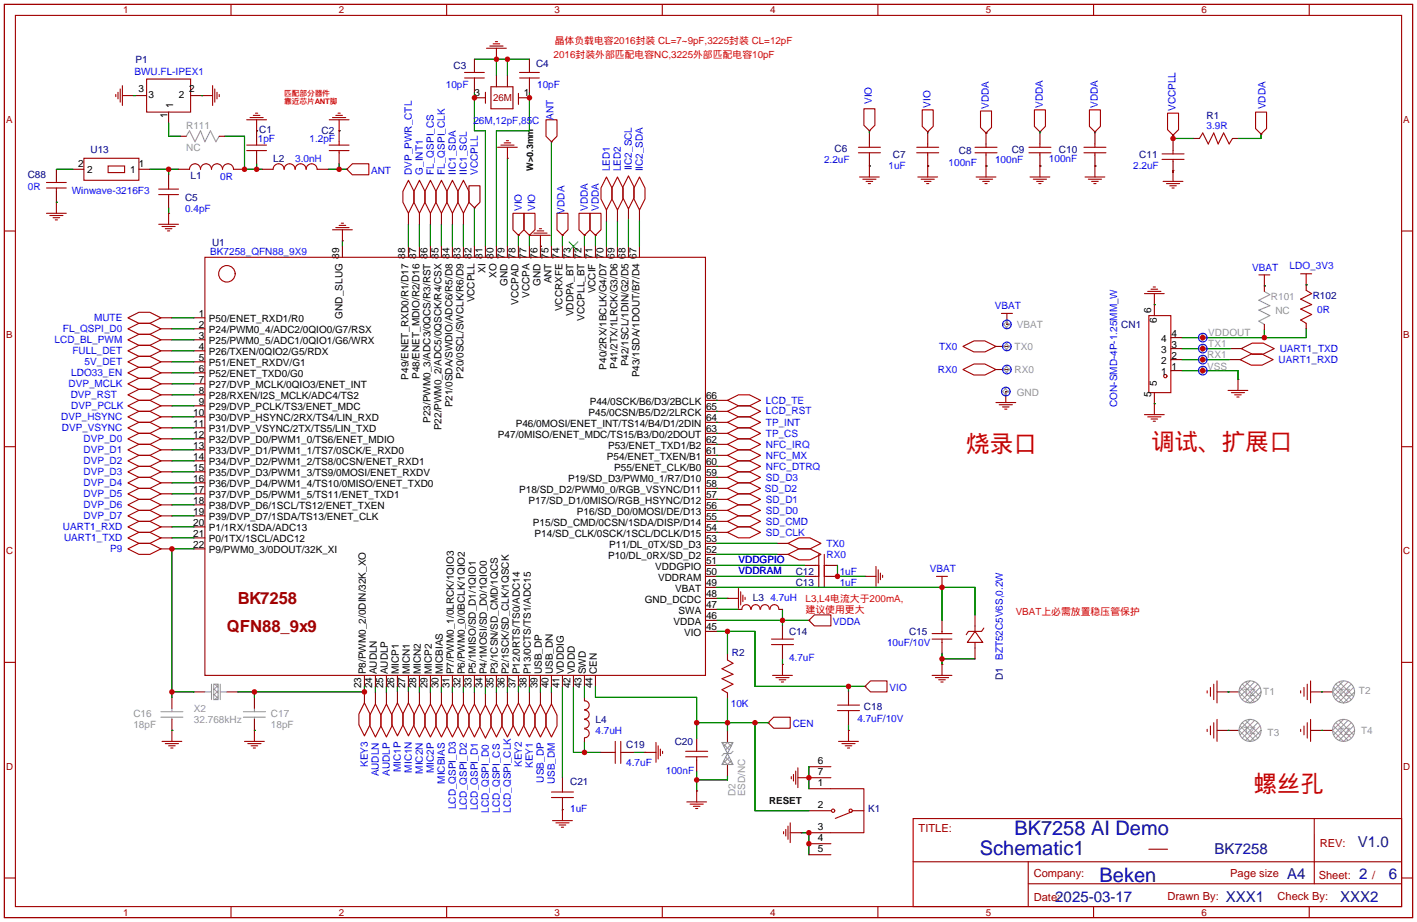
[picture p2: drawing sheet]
<svg xmlns="http://www.w3.org/2000/svg" width="327mm" height="213mm" viewBox="0 0 327 213" stroke-linecap="round" stroke-linejoin="round" font-family="sans-serif">
<g fill="none" stroke="#a10000" stroke-width=".25">
<path d="M1 1h325.1v210.8h-325.1zM3.6 3.6h320v205.7h-320zM28.3 19.8v4.5M33.8 18.3h10.2v7.6h-10.2zM49.1 19.8v4.5M53.3 1v2.6M103.1 1v2.6M107.3 18h4.5M107.3 16.7h4.5M109.5 16.2v.5M109.5 18v.8M112.3 11.1h4.6"/>
<path d="M113.1 10.6h3M113.9 10.1h1.5M114.4 9.6h.5M114.6 11.1v2.6M120 18h4.5M120 16.7h4.5M122.2 16.2v.5M122.2 18v.8M152.9 1v2.6M202.7 1v2.6M252.5 1v2.6M302.3 1v2.6"/>
<path d="M19.4 36.5h12.7v5.1h-12.7zM25 38.3h3.8v1.5h-3.8zM26.7 21.8v.5M27.2 21.3v1.5M27.7 20.5v3.1M28.3 22.1h2.5M43.8 39.1a1.27 1.27 0 0 1 1.2-1.3 1.27 1.27 0 0 1 1.3 1.3 1.27 1.27 0 0 1 1.3-1.3 1.27 1.27 0 0 1 1.2 1.3 1.27 1.27 0 0 1 1.3-1.3 1.27 1.27 0 0 1 1.3 1.3 1.27 1.27 0 0 1 1.2-1.3 1.27 1.27 0 0 1 1.3 1.3M46.5 22.1h2.6M49.6 20.5v3.1M50.1 21.3v1.5M50.6 21.8v.5M57 33.5h4.5"/>
<path d="M57 34.8h4.5M57 27.7h4.5M57.7 27.1h3.1M58.5 26.6h1.5M59 26.1h.5M59.2 27.7v2.5M59.2 32.7v.8M59.2 34.8v.5M63.1 39.1a1.27 1.27 0 0 1 1.2-1.3 1.27 1.27 0 0 1 1.3 1.3 1.27 1.27 0 0 1 1.3-1.3 1.27 1.27 0 0 1 1.2 1.3 1.27 1.27 0 0 1 1.3-1.3 1.27 1.27 0 0 1 1.3 1.3 1.27 1.27 0 0 1 1.2-1.3 1.27 1.27 0 0 1 1.3 1.3M76 33.5h4.6M76 34.8h4.6M76 27.7h4.6"/>
<path d="M76.8 27.1h3M77.5 26.6h1.6M78 26.1h.5M78.3 27.7v2.5M78.3 32.7v.8M78.3 34.8v.5M80.1 39.1l1.2-1.3h3.9v2.6h-3.9zM112.1 21.3v2.5M113.3 20h5.1v5.1h-5.1zM114.9 34h4.5M115.6 33.5h3.1M116.4 33h1.5"/>
<path d="M116.9 32.5h.5M117.2 34v2.5M119.7 21.6v2.5M126 27.7h2.6v3.8l-1.3 1.2-1.3-1.2zM198.2 34h5.1M198.2 35.3h5.1M199.5 25.1h2.5v3.8l-1.3 1.3-1.2-1.3zM200.7 33.2v.8M200.7 35.3v.5M200.7 38.3v2.6M211.6 34h5.1M211.6 35.3h5.1"/>
<path d="M212.9 25.4h2.6v3.8l-1.3 1.2-1.3-1.2zM214.2 33.2v.8M214.2 35.3v.5M214.2 38.3v2.6M225.1 34h5.1M225.1 35.3h5.1M226.4 25.6h2.5v3.8l-1.3 1.3-1.2-1.3zM227.6 33.2v.8M227.6 35.3v.5M227.6 38.3v2.6M237.6 34h5M237.6 35.3h5"/>
<path d="M238.8 25.4h2.6v3.8l-1.3 1.2-1.3-1.2zM240.1 33.2v.8M240.1 35.3v.5M240.1 38.3v2.6M250.3 34h5M250.3 35.3h5M251.5 25.4h2.6v3.8l-1.3 1.2-1.3-1.2zM252.8 33.2v.8M252.8 35.3v.5M252.8 38.3v2.6M268.3 35.5h5.1M268.3 36.8h5.1"/>
<path d="M269.6 26.1h2.5v3.8l-1.3 1.3-1.2-1.3zM270.8 34.8v.7M270.8 36.8v.5M270.8 39.3v2.6M276.9 32l.8-1.3 1.3 2.5 1.2-2.5 1 2.5 1.3-2.5 1.3 2.5 .7-1.2M289.9 25.9h2.5v3.8l-1.3 1.3-1.2-1.3zM1 53.3h2.6M10.7 43.4h4.6M10.7 42.1h4.6M10.7 49.2h4.6M11.5 49.7h3M12.3 50.3h1.5"/>
<path d="M12.8 50.8h.5M13 41.6v.5M13 43.4v.8M13 46.7v2.5M36.6 43.7h4.6M36.6 44.9h4.6M36.6 51.8h4.6M37.4 52.3h3M38.2 52.8h1.5M38.7 53.3h.5M38.9 42.9v.8M38.9 44.9v.5"/>
<path d="M38.9 49.2v2.6M47.3 59.4h115.6v96.5h-115.6zM76.8 53.1h4.5M77.5 52.5h3.1M78.3 52h1.5M78.8 51.5h.5M79.1 53.1v2.5M94.3 41.6l1.3 2.6v2.5l-1.3 2.5-1.3-2.5v-2.5zM96.8 41.6l1.3 2.6v2.5l-1.3 2.5-1.2-2.5v-2.5zM99.4 41.6l1.2 2.6v2.5l-1.2 2.5-1.3-2.5v-2.5zM101.9 41.6l1.3 2.6v2.5l-1.3 2.5-1.3-2.5v-2.5zM104.5 41.6l1.2 2.6v2.5l-1.2 2.5-1.3-2.5v-2.5z"/>
<path d="M107 41.6l1.3 2.6v2.5l-1.3 2.5-1.3-2.5v-2.5zM108.3 42.9h2.5v3.8l-1.3 1.3-1.2-1.3zM118.4 49.2h2.6v3.9l-1.3 1.2-1.3-1.2zM121 49.2h2.5v3.9l-1.3 1.2-1.2-1.2zM122.5 54.3h4.6M123.3 53.8h3M124 53.3h1.5M124.5 52.8h.5M124.8 54.3v2.6M128.6 49.2h2.5v3.9l-1.2 1.2-1.3-1.2zM133.7 49.2h2.5v3.9l-1.3 1.2-1.2-1.2zM136.2 49.2h2.5v3.9l-1.2 1.2-1.3-1.2z"/>
<path d="M140 40.9l1.3 2.5v2.5l-1.3 2.6-1.3-2.6v-2.5zM142.6 40.9l1.2 2.5v2.5l-1.2 2.6-1.3-2.6v-2.5zM145.1 40.6l1.3 2.5v2.6l-1.3 2.5-1.3-2.5v-2.6zM147.6 40.9l1.3 2.5v2.5l-1.3 2.6-1.2-2.6v-2.5zM198.4 40.9h4.6M199.2 41.4h3M200 41.9h1.5M200.5 42.4h.5M211.9 40.9h4.6M212.7 41.4h3M213.4 41.9h1.5M213.9 42.4h.5"/>
<path d="M225.4 40.9h4.5M226.1 41.4h3.1M226.9 41.9h1.5M227.4 42.4h.5M237.8 40.9h4.6M238.6 41.4h3M239.3 41.9h1.6M239.8 42.4h.5M250.5 40.9h4.6M251.3 41.4h3M252 41.9h1.6M252.5 42.4h.5"/>
<path d="M268.5 41.9h4.6M269.3 42.4h3.1M270.1 42.9h1.5M270.6 43.4h.5M323.6 53.3h2.5M29.5 73.4l2.6-1.3h2.5l2.5 1.3-2.5 1.2h-2.5zM29.5 78.5l2.6-1.3h2.5l2.5 1.3-2.5 1.2h-2.5zM29.5 75.9l2.6-1.3h2.5l2.5 1.3-2.5 1.3h-2.5zM222.3 80l2.6-1.3h2.5l2.5 1.3-2.5 1.2h-2.5zM231.2 72.4h2.5M232.5 72.4v2.5M264.2 67.8h4.6"/>
<path d="M265 67.3h3M265.2 72.9h5.1v17.7h-5.1zM265.7 66.8h1.6M266.3 66.3h.5M266.5 67.8v2.5M290.6 63.5h2.6M291.9 63.5v2.5M300.3 63.2h2.5M301.6 67l1.2 .8-2.5 1.3 2.5 1.2-2.5 1 2.5 1.3-2.5 1.3 1.3 .7M301.6 63.2v2.6M29.5 98.8l2.6-1.3h2.5l2.5 1.3-2.5 1.2h-2.5zM29.5 91.2l2.6-1.3h2.5l2.5 1.3-2.5 1.2h-2.5z"/>
<path d="M29.5 93.7l2.6-1.3h2.5l2.5 1.3-2.5 1.3h-2.5zM29.5 96.2l2.6-1.2h2.5l2.5 1.2-2.5 1.3h-2.5zM29.5 88.6l2.6-1.3h2.5l2.5 1.3-2.5 1.3h-2.5zM29.5 83.5l2.6-1.2h2.5l2.5 1.2-2.5 1.3h-2.5zM29.5 81l2.6-1.3h2.5l2.5 1.3-2.5 1.3h-2.5zM29.5 86.1l2.6-1.3h2.5l2.5 1.3-2.5 1.2h-2.5zM168 97.5l2.5-1.3h2.5l2.6 1.3-2.6 1.3h-2.5zM168 95l2.5-1.3h2.5l2.6 1.3-2.6 1.2h-2.5zM168 92.4l2.5-1.2h2.5l2.6 1.2-2.6 1.3h-2.5zM222.3 85.3l2.6-1.3h2.5l2.5 1.3-2.5 1.3h-2.5zM229.9 92.9h4.6M230.7 93.4h3"/>
<path d="M231.5 93.9h1.5M232 94.5h.5M232.2 90.4v2.5M264.2 95.7h4.6M265 96.2h3M265.7 96.7h1.6M266.3 97.2h.5M266.5 93.2v2.5M283.5 90.1h4.6M284.3 90.6h3M285.1 91.2h1.5M285.6 91.7h.5"/>
<path d="M285.8 87.6v2.5M286.3 83l2.6-1.2h2.5l2.5 1.2-2.5 1.3h-2.5zM286.6 80.5l2.5-1.3h2.6l2.5 1.3-2.5 1.3h-2.6zM1 103.1h2.6M29.5 119.1l2.6-1.3h2.5l2.5 1.3-2.5 1.3h-2.5zM29.5 114l2.6-1.3h2.5l2.5 1.3-2.5 1.3h-2.5zM29.5 108.9l2.6-1.2h2.5l2.5 1.2-2.5 1.3h-2.5zM29.5 103.9l2.6-1.3h2.5l2.5 1.3-2.5 1.2h-2.5zM29.5 101.3l2.6-1.3h2.5l2.5 1.3-2.5 1.3h-2.5zM29.5 106.4l2.6-1.3h2.5l2.5 1.3-2.5 1.3h-2.5zM29.5 111.5l2.6-1.3h2.5l2.5 1.3-2.5 1.2h-2.5zM29.5 116.6l2.6-1.3h2.5l2.5 1.3-2.5 1.2h-2.5z"/>
<path d="M168 115.3l2.5-1.3h2.5l2.6 1.3-2.6 1.3h-2.5zM168 110.2l2.5-1.3h2.5l2.6 1.3-2.6 1.3h-2.5zM168 107.7l2.5-1.3h2.5l2.6 1.3-2.6 1.2h-2.5zM168 117.8l2.5-1.2h2.5l2.6 1.2-2.6 1.3h-2.5zM168 112.7l2.5-1.2h2.5l2.6 1.2-2.6 1.3h-2.5zM168 102.6l2.5-1.3h2.5l2.6 1.3-2.6 1.3h-2.5zM168 105.1l2.5-1.2h2.5l2.6 1.2-2.6 1.3h-2.5zM168 100l2.5-1.2h2.5l2.6 1.2-2.6 1.3h-2.5zM323.6 103.1h2.5M29.5 124.2l2.6-1.3h2.5l2.5 1.3-2.5 1.2h-2.5zM29.5 121.6l2.6-1.2h2.5l2.5 1.2-2.5 1.3h-2.5zM29.5 126.7l2.6-1.3h2.5l2.5 1.3-2.5 1.3h-2.5z"/>
<path d="M168 120.4l2.5-1.3h2.5l2.6 1.3-2.6 1.2h-2.5zM168 122.9l2.5-1.3h2.5l2.6 1.3-2.6 1.3h-2.5zM168 138.1h2.5M170.5 135.9v4.5M171 136.6v3.1M171.5 137.4v1.5M172 137.9v.5M181.9 128l2.6-1.3h2.5l2.5 1.3-2.5 1.3h-2.5zM181.9 125.4l2.6-1.2h2.5l2.5 1.2-2.5 1.3h-2.5zM188.3 130.5h.7M188.3 133.1h.7M189 128v7.6"/>
<path d="M190.3 130.5h.5M190.3 128v7.6M190.3 133.1h.5M199.7 133.1h2.5M202.2 130.8v4.5M202.8 131.5v3.1M203.3 132.3v1.5M203.8 132.8v.5M216.2 133.1h2.6M217.5 133.1v2.5M1 152.9h2.6M168 152.4l1.2 .7-2.5 1.3 2.5 1.3-2.5 1 2.5 1.3-2.5 1.2 1.3 .8"/>
<path d="M171.3 140.7a1.01 1.01 0 0 1 1-1.1 1.01 1.01 0 0 1 1 1.1M173.4 140.7a1.01 1.01 0 0 1 1.1-1.1 1.01 1.01 0 0 1 1 1.1M175.6 140.7a1.01 1.01 0 0 1 1-1.1 1.01 1.01 0 0 1 1 1.1M177.8 140.7a1.01 1.01 0 0 1 1-1.1 1.01 1.01 0 0 1 1 1.1M178.1 147.5h5.1M178.1 148.8h5.1M178.4 155.9h4.5M179.1 156.4h3.1M179.9 156.9h1.5M180.4 157.4h.5M180.7 147v.5M180.7 148.8v.8"/>
<path d="M180.7 153.4v2.5M188 142h3.8v2.5h-3.8l-1.2-1.3zM199.7 158.5l1.3-1.3h3.8v2.5h-3.8zM215.2 155.9h4.6M215.2 147.5h4.6M215.2 146.3h4.6M216 156.4h3M216.7 156.9h1.5M217.2 157.4h.5M217.5 145.8v.5M217.5 147.5v.8M217.5 153.4v2.5"/>
<path d="M225.1 145.8l1.8 2.5h-3.6zM225.1 144.5v1.3M225.1 148.3v1.3M227.1 145l-.5 .8h-3l-.5 .7M278.7 159.5v.5M279.5 158.7v2M280.2 158v3.5M281 157.2v5.1M300.3 159.5v.5M301.1 158.7v2M301.8 158v3.5M302.6 157.2v5.1"/>
<path d="M323.6 152.9h2.5M37.4 171.2h4.6M38.2 171.7h3M38.9 172.2h1.5M39.4 172.7h.5M39.7 168.6v2.6M56.5 171.2h4.5M57.2 171.7h3.1M58 172.2h1.5M58.5 172.7h.5M58.7 168.6v2.6M84.1 162.3l1.3 2.5v2.6l-1.3 2.5-1.2-2.5v-2.6z"/>
<path d="M86.7 162.5l1.2 2.6v2.5l-1.2 2.5-1.3-2.5v-2.5zM89.2 162.5l1.3 2.6v2.5l-1.3 2.5-1.3-2.5v-2.5zM91.8 162.3l1.2 2.5v2.6l-1.2 2.5-1.3-2.5v-2.6zM94.3 162.3l1.3 2.5v2.6l-1.3 2.5-1.3-2.5v-2.6zM96.8 162.5l1.3 2.6v2.5l-1.3 2.5-1.2-2.5v-2.5zM99.4 162.5l1.2 2.6v2.5l-1.2 2.5-1.3-2.5v-2.5zM101.9 162.5l1.3 2.6v2.5l-1.3 2.5-1.3-2.5v-2.5zM104.5 162.5l1.2 2.6v2.5l-1.2 2.5-1.3-2.5v-2.5zM107 162.5l1.3 2.6v2.5l-1.3 2.5-1.3-2.5v-2.5zM109.5 162.5l1.3 2.6v2.5l-1.3 2.5-1.2-2.5v-2.5zM112.1 162.8l1.2 2.5v2.6l-1.2 2.5-1.3-2.5v-2.6zM114.6 162.5l1.3 2.6v2.5l-1.3 2.5-1.3-2.5v-2.5z"/>
<path d="M117.2 162.5l1.2 2.6v2.5l-1.2 2.5-1.3-2.5v-2.5zM119.7 162.3l1.3 2.5v2.6l-1.3 2.5-1.3-2.5v-2.6zM122.2 162.5l1.3 2.6v2.5l-1.3 2.5-1.2-2.5v-2.5zM124.8 162.5l1.2 2.6v2.5l-1.2 2.5-1.3-2.5v-2.5zM127.3 162.5l1.3 2.6v2.5l-1.3 2.5-1.3-2.5v-2.5zM135 161.8a1.01 1.01 0 0 1 1 1 1.01 1.01 0 0 1-1 1M135 168.3a1.01 1.01 0 0 1 1 1 1.01 1.01 0 0 1-1 1M135 163.9a1.01 1.01 0 0 1 1 1.1 1.01 1.01 0 0 1-1 1M135 166.1a1.01 1.01 0 0 1 1 1 1.01 1.01 0 0 1-1 1M141.3 173.7h.7M142 171.2v5M143.3 173.7h.5"/>
<path d="M143.3 171.2v5M148.9 173.7h2.5M151.4 171.4v4.6M152 172.2v3M152.5 172.9v1.6M153 173.4v.6M158.3 174.7h5.1M158.3 173.4h5.1M160.8 172.9v.5M160.8 174.7v.8M177.4 166.8l1.2-1.2h3.8v2.5h-3.8zM182.7 179.3v.5"/>
<path d="M183.2 178.8v1.5M183.7 178v3.1M184.2 179.5h2.6M184.2 177.3v4.5M193.4 164h5M193.4 162.8h5M193.6 171.2h4.6M194.4 171.7h3M195.1 172.2h1.6M195.6 172.7h.6M195.9 162.3v.5M195.9 164v.8"/>
<path d="M195.9 168.6v2.6M278.7 168.4v.5M279.5 167.6v2M280.2 166.8v3.6M281 166.1v5.1M300.3 168.4v.5M301.1 167.6v2M301.8 166.8v3.6M302.6 166.1v5.1M127.3 182.8h5.1M127.3 184.1h5.1M127.6 189.4h4.5"/>
<path d="M128.3 190h3.1M129.1 190.5h1.5M129.6 191h.5M129.9 182.1v.7M129.9 184.1v.5M129.9 186.9v2.5M158.6 185.1h4.5M159.3 185.6h3.1M160.1 186.1h1.5M160.6 186.7h.5M160.8 182.6v2.5M180.9 192v.5"/>
<path d="M181.4 191.5v1.5M181.9 190.7v3.1M182.4 192.2h2.6M182.4 190v4.5M191.8 182.1h7.7v10.1h-7.7M196.7 187.4l-3.9 1.5M196.9 187.2h2.6M210.8 189h112.8v20.3h-112.8zM210.8 198.9h112.7M237.4 198.9v10.2M265.2 196.1h4.4M303.4 189v15"/>
<path d="M1 202.7h2.6M53.3 209.3v2.5M103.1 209.3v2.5M152.9 209.3v2.5M202.7 209.3v2.5M237.4 204h86.1M252.5 209.3v2.5M302.3 209.3v2.5M323.6 202.7h2.5"/>
<circle cx="52.4" cy="63.2" r="1.9"/>
<circle cx="269" cy="86.8" r=".38"/>
<circle cx="192.3" cy="187.2" r=".38"/>
<circle cx="196.4" cy="187.2" r=".38"/>
</g>
<g fill="none" stroke="#008700" stroke-width=".25">
<path d="M109.5 13.7h12.7M114.6 13.7v3.8M117.2 13.7v3.8M13 39.1h3.8M30.8 22.1h.5M34.6 39.1h6.6M38.9 28.4v3.1h2.8M38.9 39.1v1.3M46.5 22.1h.1M51.9 31.5h4.6v7.6h4M59.2 30.2h.1M59.2 37.8v1.3"/>
<path d="M75.8 39.1h4.3M78.3 30.2h.1M78.3 37.8v1.3M109.5 21.3v8.9h2.6v26.7M117.2 36.5v20.4M122.2 21.3v8.9h-7.6v26.7M127.3 32.7v24.2M200.7 38.3h.1M200.7 30.2v.5M214.2 38.3h.1M214.2 30.4v.3M227.6 30.7h.1"/>
<path d="M227.6 38.3h.1M240.1 38.3h.1M240.1 30.4v.3M252.8 38.3h.1M252.8 30.4v.3M270.8 32h4.9M270.8 31.2v1M270.8 39.3v.5M291.1 31v1h-5.3M13 46.7h.1M38.9 48v1.2M79.1 55.6v1.3"/>
<path d="M94.3 51.8v5.1M96.8 51.8v5.1M99.4 51.8v5.1M101.9 51.8v5.1M104.5 51.8v5.1M107 51.8v5.1M109.5 48v8.9M119.7 54.3v2.6M122.2 54.3v2.6M124.8 56.9h.1M129.9 54.3v2.6M134.9 54.3v2.6"/>
<path d="M137.5 54.3v2.6M140 51v5.9M142.6 51v5.9M145.1 50.8v6.1M147.6 51v5.9M39.7 73.4h5.1M39.7 75.9h5.1M39.7 78.5h5.1M232.5 74.9h.1M232.5 80h.1M266.5 70.3h.1M291.9 66h.1"/>
<path d="M291.9 76.2v1.7M301.6 65.8h.1M301.6 75.9v2h-28.7M39.7 83.5h5.1M39.7 93.7h5.1M39.7 86.1h5.1M39.7 96.2h5.1M39.7 91.2h5.1M39.7 98.8h5.1M39.7 88.6h5.1M39.7 81h5.1M165.4 92.4h.1"/>
<path d="M165.4 95h.1M165.4 97.5h.1M232.2 90.4h.1M232.5 85.3h.1M266.5 93.2h.1M272.9 80.5h11.1M272.9 83h10.9M272.9 85.6h12.9v2M39.7 119.1h5.1M39.7 116.6h5.1M39.7 114h5.1M39.7 111.5h5.1"/>
<path d="M39.7 108.9h5.1M39.7 106.4h5.1M39.7 103.9h5.1M39.7 101.3h5.1M165.4 117.8h.1M165.4 112.7h.1M165.4 115.3h.1M165.4 110.2h.1M165.4 107.7h.1M165.4 100h.1M165.4 105.1h.1M165.4 102.6h.1"/>
<path d="M39.7 124.2h5.1M39.7 121.6h5.1M44.8 126.7h-5.1v34.3M165.4 122.9h.1M165.4 120.4h.1M165.4 138.1h2.6M165.4 135.6h59.7v6.4M165.4 133.1h20.3M165.4 130.5h20.3M165.4 128h14M165.4 125.4h14M193.4 130.5v2.6h6.3"/>
<path d="M217.5 135.6v7.6M39.7 159.7h5.1M58.7 159.7v1.3M84.1 158.5v1.2h-29.2M86.7 158.5v1.5M89.2 158.5v1.5M91.8 158.5v1.2M94.3 158.5v1.2M96.8 158.5v1.5M99.4 158.5v1.5M101.9 158.5v1.5M104.5 158.5v1.5"/>
<path d="M107 158.5v1.5M109.5 158.5v1.5M112.1 158.5v1.7M114.6 158.5v1.5M117.2 158.5v1.5M119.7 158.5v1.2M122.2 158.5v1.5M124.8 158.5v1.5M127.3 158.5v1.5M129.9 158.5v21M132.4 158.5v15.2h6.3M134.9 158.5v2.5"/>
<path d="M137.5 158.5v2.5h23.3v9.4M165.4 143.2h21.4M165.4 145.8h8.9v12.7h25.4M165.4 140.7h5.1M168 145.8v5.3M180.7 140.7v3.8M180.7 152.1v1.3M195.9 158.5v1.2M217.5 150.8v2.6M217.5 152.1h7.6M283.5 159.7h.1M305.1 159.7h.1"/>
<path d="M39.7 168.6h.1M58.7 168.6h.1M134.9 171.2v2.5M146.4 173.7h2.5M160.8 178v4.6M160.8 166.8h16.6M168 161.3v7.6M168 179v1.1h-7.2M174.3 166.8v20.4h12.5M186.8 177v5.1M195.9 167.4v1.2M283.5 168.6h.1"/>
<path d="M305.1 168.6h.1M129.9 186.9v.3M185 192.2h1.8v5.1"/>
</g>
<g fill="none" stroke="#870000" stroke-width=".25">
<path d="M109.5 13.7v2.5M109.5 18.8v2.5M114.6 13.7h.1M114.6 17.5v2.5M117.2 17.5v2.5M122.2 13.7v2.5M122.2 18.8v2.5M13 39.1v2.5M16.8 39.1h2.6M30.8 22.1h.1M31.3 22.1h2.5M32.1 39.1h2.5"/>
<path d="M38.9 25.9v2.5M41.2 39.1h2.6M41.7 31.5h1.3M44 22.1h2.5M46.5 22.1h.1M50.6 31.5h1.3M53.9 39.1h2.6M59.2 30.2h.1M59.2 30.2v2.5M59.2 35.3v2.5M60.5 39.1h2.6M73.2 39.1h2.6"/>
<path d="M78.3 30.2h.1M78.3 30.2v2.5M78.3 35.3v2.5M80.1 39.1h.1M109.5 22.6h2.6M117.2 36.5h.1M119.7 22.6h2.5M127.3 32.7h.1M200.7 38.3h.1M200.7 30.2h.1M200.7 30.7v2.5M200.7 35.8v2.5"/>
<path d="M214.2 38.3h.1M214.2 30.4h.1M214.2 30.7v2.5M214.2 35.8v2.5M227.6 38.3h.1M227.6 30.7h.1M227.6 30.7v2.5M227.6 35.8v2.5M240.1 30.4h.1M240.1 38.3h.1M240.1 30.7v2.5M240.1 35.8v2.5"/>
<path d="M252.8 38.3h.1M252.8 30.4h.1M252.8 30.7v2.5M252.8 35.8v2.5M270.8 31.2h.1M270.8 39.3h.1M270.8 32.2v2.6M270.8 37.3v2.5M275.7 32h1.2M284.5 32h1.3M291.1 31h.1M13 46.7h.1"/>
<path d="M13 44.2v2.5M38.9 49.2h.1M38.9 40.4v2.5M38.9 45.4v2.6M79.1 55.6h.1M79.1 56.9v2.5M94.3 49.2v2.6M94.3 56.9v2.5M96.8 49.2v2.6M96.8 56.9v2.5M99.4 49.2v2.6M99.4 56.9v2.5"/>
<path d="M101.9 49.2v2.6M101.9 56.9v2.5M104.5 49.2v2.6M104.5 56.9v2.5M107 49.2v2.6M107 56.9v2.5M109.5 48h.1M109.5 56.9v2.5M112.1 56.9v2.5M114.6 56.9v2.5M117.2 56.9v2.5M119.7 54.3h.1"/>
<path d="M119.7 56.9v2.5M122.2 54.3h.1M122.2 56.9v2.5M124.8 56.9h.1M124.8 56.9v2.5M127.3 56.9v2.5M129.9 54.3h.1M129.9 56.9v2.5M132.4 56.9v2.5M134.9 54.3h.1M134.9 56.9v2.5M137.5 54.3h.1"/>
<path d="M137.5 56.9v2.5M140 48.5v2.5M140 56.9v2.5M142.6 48.5v2.5M142.6 56.9v2.5M145.1 48.2v2.6M145.1 56.9v2.5M147.6 48.5v2.5M147.6 56.9v2.5M37.1 78.5h2.6M37.1 75.9h2.6M37.1 73.4h2.6"/>
<path d="M44.8 78.5h2.5M44.8 75.9h2.5M44.8 73.4h2.5M229.9 80h2.6M232.5 74.9h.1M232.5 80h.1M266.5 70.3h.1M266.5 70.3v2.6M270.3 77.9h2.6M277.7 77.9h.1M291.9 66h.1M291.9 66v1.3"/>
<path d="M291.9 74.9v1.3M301.6 65.8h.1M301.6 65.8v1.2M301.6 74.6v1.3M37.1 98.8h2.6M37.1 96.2h2.6M37.1 93.7h2.6M37.1 86.1h2.6M37.1 83.5h2.6M37.1 91.2h2.6M37.1 88.6h2.6M37.1 81h2.6"/>
<path d="M44.8 98.8h2.5M44.8 96.2h2.5M44.8 93.7h2.5M44.8 86.1h2.5M44.8 83.5h2.5M44.8 91.2h2.5M44.8 88.6h2.5M44.8 81h2.5M162.9 92.4h5.1M162.9 95h5.1M162.9 97.5h5.1M229.9 85.3h2.6"/>
<path d="M232.2 90.4h.1M232.5 85.3h.1M266.5 93.2h.1M266.5 90.6v2.6M270.3 83h2.6M270.3 80.5h2.6M270.3 85.6h2.6M277.7 80.5h.1M277.7 83h.1M277.7 85.6h.1M283.8 83h2.5M284 80.5h2.6"/>
<path d="M285.8 87.6h.1M37.1 119.1h2.6M37.1 116.6h2.6M37.1 114h2.6M37.1 111.5h2.6M37.1 108.9h2.6M37.1 106.4h2.6M37.1 103.9h2.6M37.1 101.3h2.6M44.8 119.1h2.5M44.8 116.6h2.5M44.8 114h2.5"/>
<path d="M44.8 111.5h2.5M44.8 108.9h2.5M44.8 106.4h2.5M44.8 103.9h2.5M44.8 101.3h2.5M162.9 100h5.1M162.9 102.6h5.1M162.9 105.1h5.1M162.9 107.7h5.1M162.9 110.2h5.1M162.9 112.7h5.1M162.9 115.3h5.1"/>
<path d="M162.9 117.8h5.1M37.1 126.7h2.6M37.1 124.2h2.6M37.1 121.6h2.6M44.8 126.7h2.5M44.8 124.2h2.5M44.8 121.6h2.5M162.9 130.5h2.5M162.9 133.1h2.5M162.9 120.4h5.1M162.9 122.9h5.1M162.9 125.4h2.5"/>
<path d="M162.9 128h2.5M162.9 135.6h2.5M162.9 138.1h2.5M168 138.1h.1M179.4 125.4h2.5M179.4 128h2.5M185.7 130.5h2.6M185.7 133.1h2.6M190.8 130.5h2.6M190.8 133.1h2.6M199.7 133.1h.1M217.5 135.6h.1"/>
<path d="M44.8 159.7h2.5M52.4 159.7h2.5M84.1 155.9v2.6M84.1 159.7v2.6M86.7 155.9v2.6M86.7 160v2.5M89.2 155.9v2.6M89.2 160v2.5M91.8 155.9v2.6M91.8 159.7v2.6M94.3 155.9v2.6M94.3 159.7v2.6"/>
<path d="M96.8 155.9v2.6M96.8 160v2.5M99.4 155.9v2.6M99.4 160v2.5M101.9 155.9v2.6M101.9 160v2.5M104.5 155.9v2.6M104.5 160v2.5M107 155.9v2.6M107 160v2.5M109.5 155.9v2.6M109.5 160v2.5"/>
<path d="M112.1 155.9v2.6M114.6 155.9v2.6M114.6 160v2.5M117.2 155.9v2.6M117.2 160v2.5M119.7 155.9v2.6M119.7 159.7v2.6M122.2 155.9v2.6M122.2 160v2.5M124.8 155.9v2.6M124.8 160v2.5M127.3 155.9v2.6"/>
<path d="M127.3 160v2.5M129.9 155.9v2.6M132.4 155.9v2.6M134.9 155.9v2.6M137.5 155.9v2.6M162.9 140.7h2.5M162.9 143.2h2.5M162.9 145.8h2.5M168 151.1v1.3M168 160v1.3M170.5 140.7h.8M179.9 140.7h.8"/>
<path d="M180.7 153.4h.1M180.7 144.5v2.5M180.7 149.6v2.5M186.8 143.2h.1M195.9 159.7v2.6M199.7 158.5h.1M217.5 153.4h.1M217.5 143.2v2.6M217.5 148.3v2.5M225.1 142v2.5M225.1 149.6v2.5M281 159.7h5.1"/>
<path d="M302.6 159.7h5.1M39.7 168.6h.1M39.7 161v2.5M39.7 166.1v2.5M58.7 168.6h.1M58.7 161v2.5M58.7 166.1v2.5M112.1 160.2v2.6M129.9 179.5v2.6M134.9 161v.8M134.9 170.4v.8M138.7 173.7h2.6"/>
<path d="M143.8 173.7h2.6M148.9 173.7h.1M160.8 170.4v2.5M160.8 175.5v2.5M168 168.9v2.5M168 176.5v2.5M177.4 166.8h.1M186.8 179.5h.1M186.8 179.5h5M186.8 177h5M195.9 168.6h.1M195.9 164.8v2.6"/>
<path d="M281 168.6h5.1M302.6 168.6h5.1M129.9 186.9h.1M129.9 184.6v2.6M160.8 182.6h.1M185 192.2h.1M186.8 197.3h5M186.8 194.8h5M186.8 192.2h5M186.8 187.2h5M186.8 182.1h5"/>
</g>
<path d="M131.4 55.8l2 2.1M133.4 55.8l-2 2.1" fill="none" stroke="#3c3" stroke-width=".25"/>
<g fill="none" stroke="#999" stroke-width=".25">
<path d="M43 31.5l.8-1.3 1.2 2.5 1.3-2.5 1 2.5 1.3-2.5 1.2 2.5 .8-1.2M291.9 67.3l1.3 .7-2.6 1.3 2.6 1.3-2.6 1 2.6 1.3-2.6 1.2 1.3 .8M47.3 159.7h1.5M48.8 158v3.5M49.3 158h1.1v3.5h-1.1zM50.9 158v3.5M50.9 159.7h1.5M37.1 164.3h5.1M37.1 165.6h5.1M39.7 163.5v.8M39.7 165.6v.5M56.2 164.3h5.1"/>
<path d="M56.2 165.6h5.1M58.7 163.5v.8M58.7 165.6v.5M166.7 171.4h2.5l-2.5 5.1h2.5zM169.2 173.4l-.5 .6h-1.5l-.5 .5"/>
<circle cx="288.6" cy="159.7" r="2.54"/>
<circle cx="310.2" cy="159.7" r="2.54"/>
<circle cx="288.6" cy="168.6" r="2.54"/>
<circle cx="310.2" cy="168.6" r="2.54"/>
</g>
<g fill="none" stroke="#999" stroke-width=".23">
<path d="M231.5 79.7l1.2 1.2M231.5 74.7l1.2 1.2M232.1 79.1l1.3 1.3M232.1 74l1.3 1.3M232.7 79l-1.2 1.2M232.7 73.9l-1.2 1.2M233.4 79.6l-1.3 1.3M233.4 74.5l-1.3 1.3M276.7 77.7l1.2 1.2M277.3 79.6l1.3 1.3M277.3 77l1.3 1.3M277.9 79.5l-1.2 1.2"/>
<path d="M277.9 77l-1.2 1.2M278.6 77.6l-1.3 1.3M231.2 90.1l1.3 1.3M231.5 85.1l1.2 1.2M231.8 89.5l1.3 1.3M232.1 84.4l1.3 1.3M232.5 89.4l-1.3 1.2M232.7 84.3l-1.2 1.3M233.1 90l-1.3 1.3M233.4 84.9l-1.3 1.3M276.7 80.2l1.2 1.3M276.7 82.8l1.2 1.2"/>
<path d="M276.7 85.3l1.2 1.2M277.3 82.1l1.3 1.3M277.3 84.6l1.3 1.3M277.9 82.1l-1.2 1.2M277.9 84.6l-1.2 1.2M278.6 80.1l-1.3 1.3M278.6 82.6l-1.3 1.3M278.6 85.2l-1.3 1.3M49.3 159l1.1 1M49.6 158l.8 .7M50.4 158.2l-1.1 1M50.4 159.5l-1.1 1"/>
<path d="M286.3 158.7l3.4 3.3M286.8 157.9l3.6 3.6M287.6 157.4l3.3 3.4M288.6 157.2l-2.5 2.5 2.5 2.6 2.5-2.6M289.7 157.4l-3.4 3.4M290.4 157.9l-3.6 3.6M290.9 158.7l-3.3 3.3M307.9 158.7l3.3 3.3M308.4 157.9l3.6 3.6M309.2 157.4l3.3 3.4M310.2 157.2l-2.5 2.5 2.5 2.6 2.5-2.6M311.2 157.4l-3.3 3.4"/>
<path d="M312 157.9l-3.6 3.6M312.5 158.7l-3.3 3.3M49.3 160.2l1.1 1.1M50.4 160.7l-.8 .8M166.7 171.4l1.7 1.7M167.1 172.3l.9-.9 .8 .9M167.1 175.6l.9 .9 .8-.9M167.5 174.8l1.7 1.7M168.4 174.8l-1.7 1.7M169.2 171.4l-1.7 1.7M286.3 167.6l3.4 3.3M286.8 166.8l3.6 3.6"/>
<path d="M287.6 166.3l3.3 3.4M288.6 166.1l-2.5 2.5 2.5 2.6 2.5-2.6M289.7 166.3l-3.4 3.4M290.4 166.8l-3.6 3.6M290.9 167.6l-3.3 3.3M307.9 167.6l3.3 3.3M308.4 166.8l3.6 3.6M309.2 166.3l3.3 3.4M310.2 166.1l-2.5 2.5 2.5 2.6 2.5-2.6M311.2 166.3l-3.3 3.4M312 166.8l-3.6 3.6M312.5 167.6l-3.3 3.3"/>
</g>
<g fill="none" stroke="#00f" stroke-width=".25">
<circle cx="232.5" cy="74.9" r="1"/>
<circle cx="232.5" cy="80" r="1"/>
<circle cx="277.7" cy="77.9" r="1"/>
<circle cx="232.2" cy="90.4" r="1"/>
<circle cx="232.5" cy="85.3" r="1"/>
<circle cx="277.7" cy="83" r="1"/>
<circle cx="277.7" cy="85.6" r="1"/>
<circle cx="277.7" cy="80.5" r="1"/>
</g>
<g fill="#c00">
<circle cx="78.3" cy="39.1" r=".63"/>
<circle cx="59.2" cy="39.1" r=".63"/>
<circle cx="56.5" cy="39.1" r=".63"/>
<circle cx="38.9" cy="39.1" r=".63"/>
<circle cx="180.7" cy="143.2" r=".63"/>
<circle cx="168" cy="145.8" r=".63"/>
<circle cx="195.9" cy="158.5" r=".63"/>
<circle cx="109.5" cy="22.6" r=".63"/>
<circle cx="217.5" cy="152.1" r=".63"/>
<circle cx="186.8" cy="192.2" r=".63"/>
<circle cx="186.8" cy="194.8" r=".63"/>
<circle cx="134.9" cy="173.7" r=".63"/>
<circle cx="122.2" cy="22.6" r=".63"/>
<circle cx="114.6" cy="13.7" r=".63"/>
<circle cx="117.2" cy="13.7" r=".63"/>
<circle cx="270.8" cy="32" r=".63"/>
<circle cx="160.8" cy="180.1" r=".63"/>
<circle cx="217.5" cy="135.6" r=".63"/>
<circle cx="193.4" cy="133.1" r=".63"/>
<circle cx="58.7" cy="159.7" r=".63"/>
<circle cx="84.1" cy="159.7" r=".63"/>
<circle cx="39.7" cy="126.7" r=".63"/>
<circle cx="39.7" cy="159.7" r=".63"/>
<circle cx="277.7" cy="80.5" r=".63"/>
<circle cx="277.7" cy="83" r=".63"/>
<circle cx="277.7" cy="85.6" r=".63"/>
<circle cx="291.9" cy="77.9" r=".63"/>
<circle cx="277.7" cy="77.9" r=".63"/>
<circle cx="174.3" cy="166.8" r=".63"/>
<circle cx="168" cy="166.8" r=".63"/>
<circle cx="160.8" cy="166.8" r=".63"/>
<circle cx="186.8" cy="179.5" r=".63"/>
</g>
<g font-size="5.5" fill="#f00">
<text x="223.1" y="104.3">烧录口</text>
<text x="265.7" y="103.8">调试、扩展口</text>
<text x="289.4" y="182.8">螺丝孔</text>
</g>
<g font-size="4.6" fill="#000080">
<text x="226.3" y="197.4">Schematic1</text>
<text x="234.2" y="192.8">BK7258 AI Demo</text>
<text x="253.9" y="203.5">Beken</text>
</g>
<g font-size="3.8" fill="#a00000">
<text x="54.9" y="139.5">BK7258</text>
<text x="52.4" y="145.8">QFN88_9x9</text>
</g>
<g font-size="3.5" fill="#000080">
<text x="280.4" y="197.3">BK7258</text>
<text x="313.5" y="195.5">V1.0</text>
<text x="297.2" y="202.9">A4</text>
<text x="313.8" y="202.9">2</text>
<text x="320.7" y="202.9">6</text>
<text x="243.6" y="208.2">2025-03-17</text>
<text x="283" y="208.2">XXX1</text>
<text x="309.4" y="208.2">XXX2</text>
</g>
<g font-size="2.6" fill="#a00000">
<text x="212.1" y="192.2">TITLE:</text>
<text x="304.7" y="195.5">REV:</text>
<text x="238.7" y="202.4">Company:</text>
<text x="284" y="202.4">Page size</text>
<text x="304.5" y="202.8">Sheet:</text>
<text x="316.8" y="202.9">/</text>
<text x="238.7" y="207.9">Date:</text>
<text x="269.6" y="207.7">Drawn By:</text>
<text x="295" y="207.7">Check By:</text>
</g>
<g font-size="2.3" fill="#f00">
<text x="128.1" y="10.2">晶体负载电容2016封装 CL=7~9pF,3225封装 CL=12pF</text>
<text x="127.8" y="13.5">2016封装外部匹配电容NC,3225外部匹配电容10pF</text>
<text x="186" y="139">L3,L4电流大于200mA,</text>
<text x="186" y="141.5">建议使用更大</text>
<text x="234.5" y="142">VBAT上必需放置稳压管保护</text>
</g>
<g font-size="2.3" fill="#00f">
<text x="31.1" y="17.3">BWU.FL-IPEX1</text>
<text x="102.9" y="20.3">10pF</text>
<text x="124" y="20.3">10pF</text>
<text x="109.3" y="28.7">26M,12pF,85C</text>
<text x="127.8" y="27.7" transform="rotate(-90 127.8 27.7)">ANT</text>
<text x="201.3" y="24" transform="rotate(-90 201.3 24)">VIO</text>
<text x="214.8" y="24.9" transform="rotate(-90 214.8 24.9)">VIO</text>
<text x="228.3" y="25.1" transform="rotate(-90 228.3 25.1)">VDDA</text>
<text x="240.7" y="24.9" transform="rotate(-90 240.7 24.9)">VDDA</text>
<text x="253.4" y="24.9" transform="rotate(-90 253.4 24.9)">VDDA</text>
<text x="271.4" y="25.6" transform="rotate(-90 271.4 25.6)">VCCPLL</text>
<text x="278.6" y="29.8">3.9R</text>
<text x="292.2" y="25.2" transform="rotate(-90 292.2 25.2)">VDDA</text>
<text x="59.5" y="32.7">1pF</text>
<text x="71.5" y="32.7">1.2pF</text>
<text x="50.9" y="41.7">0R</text>
<text x="68.1" y="37.3">3.0nH</text>
<text x="85.7" y="40.1">ANT</text>
<text x="95.1" y="40.4" transform="rotate(-90 95.1 40.4)">DVP_PWR_CTL</text>
<text x="97.6" y="40.4" transform="rotate(-90 97.6 40.4)">G_INT1</text>
<text x="100.2" y="40.4" transform="rotate(-90 100.2 40.4)">FL_QSPI_CS</text>
<text x="102.7" y="40.4" transform="rotate(-90 102.7 40.4)">FL_QSPI_CLK</text>
<text x="105.3" y="40.4" transform="rotate(-90 105.3 40.4)">IIC1_SDA</text>
<text x="107.8" y="40.4" transform="rotate(-90 107.8 40.4)">IIC1_SCL</text>
<text x="110.3" y="40.4" transform="rotate(-90 110.3 40.4)">VCCPLL</text>
<text x="140.8" y="39.6" transform="rotate(-90 140.8 39.6)">LED1</text>
<text x="143.4" y="39.6" transform="rotate(-90 143.4 39.6)">LED2</text>
<text x="145.9" y="39.3" transform="rotate(-90 145.9 39.3)">IIC2_SCL</text>
<text x="148.4" y="39.6" transform="rotate(-90 148.4 39.6)">IIC2_SDA</text>
<text x="190.2" y="37.6">2.2uF</text>
<text x="205.1" y="39.1">1uF</text>
<text x="219" y="38.3">100nF</text>
<text x="229.7" y="37.6">100nF</text>
<text x="242.2" y="37.3">100nF</text>
<text x="261.6" y="39.1">2.2uF</text>
<text x="6.4" y="44">0R</text>
<text x="16.6" y="44.7">Winwave-3216F3</text>
<text x="42.7" y="49">0.4pF</text>
<text x="120.5" y="48.7" transform="rotate(-90 120.5 48.7)">VIO</text>
<text x="123.6" y="48.7" transform="rotate(-90 123.6 48.7)">VIO</text>
<text x="130.3" y="49.3" transform="rotate(-90 130.3 49.3)">VDDA</text>
<text x="135.7" y="48.7" transform="rotate(-90 135.7 48.7)">VDDA</text>
<text x="138.3" y="48.7" transform="rotate(-90 138.3 48.7)">VDDA</text>
<text x="48.5" y="58.8">BK7258_QFN88_9X9</text>
<text x="289.1" y="62.5">VBAT</text>
<text x="297.8" y="62">LDO_3V3</text>
<text x="229.7" y="71.4">VBAT</text>
<text x="14.5" y="76.7">FL_QSPI_D0</text>
<text x="21.7" y="74.2">MUTE</text>
<text x="304.1" y="72.1">0R</text>
<text x="12.6" y="79.3">LCD_BL_PWM</text>
<text x="16.7" y="81.8">FULL_DET</text>
<text x="216.8" y="80.8">TX0</text>
<text x="295.2" y="83.8">UART1_RXD</text>
<text x="295.5" y="81.3">UART1_TXD</text>
<text x="15.8" y="89.4">DVP_MCLK</text>
<text x="16.5" y="86.9">LDO33_EN</text>
<text x="19.5" y="84.3">5V_DET</text>
<text x="216.6" y="86.1">RX0</text>
<text x="16.3" y="92">DVP_RST</text>
<text x="16.5" y="94.5">DVP_PCLK</text>
<text x="176.8" y="95.5">LCD_RST</text>
<text x="176.8" y="93.2">LCD_TE</text>
<text x="257.9" y="93.9" transform="rotate(-90 257.9 93.9)">CON-SMD-4P-1.25MM_W</text>
<text x="14.1" y="97">DVP_HSYNC</text>
<text x="14.3" y="99.6">DVP_VSYNC</text>
<text x="176.8" y="100.8">TP_CS</text>
<text x="176.8" y="98.3">TP_INT</text>
<text x="19.3" y="104.7">DVP_D1</text>
<text x="19.3" y="102.1">DVP_D0</text>
<text x="19.3" y="107.2">DVP_D2</text>
<text x="176.8" y="103.4">NFC_IRQ</text>
<text x="176.8" y="105.9">NFC_MX</text>
<text x="19.3" y="109.7">DVP_D3</text>
<text x="19.3" y="112.3">DVP_D4</text>
<text x="176.6" y="113.5">SD_D2</text>
<text x="176.8" y="111">SD_D3</text>
<text x="176.8" y="108.5">NFC_DTRQ</text>
<text x="19.3" y="119.9">DVP_D7</text>
<text x="19.3" y="114.8">DVP_D5</text>
<text x="19.3" y="117.4">DVP_D6</text>
<text x="176.8" y="116.1">SD_D1</text>
<text x="176.8" y="118.6">SD_D0</text>
<text x="14.5" y="122.4">UART1_RXD</text>
<text x="14.8" y="125">UART1_TXD</text>
<text x="176.8" y="121.2">SD_CMD</text>
<text x="176.8" y="123.7">SD_CLK</text>
<text x="25.4" y="127.5">P9</text>
<text x="170.5" y="130.1">VDDGPIO</text>
<text x="190.8" y="128.8">RX0</text>
<text x="190.8" y="126.2">TX0</text>
<text x="170.5" y="132.6">VDDRAM</text>
<text x="193.9" y="132.9">1uF</text>
<text x="193.9" y="135.4">1uF</text>
<text x="214.7" y="132.1">VBAT</text>
<text x="177.9" y="138.7">4.7uH</text>
<text x="192.3" y="144.2">VDDA</text>
<text x="204.8" y="149.1">10uF/10V</text>
<text x="182.2" y="152.7">4.7uF</text>
<text x="231.5" y="152.4" transform="rotate(-90 231.5 152.4)">BZT52C5V6S,0.2W</text>
<text x="205.4" y="159.5">VIO</text>
<text x="168.7" y="163.3">10K</text>
<text x="183" y="167.9">CEN</text>
<text x="197.9" y="166.8">4.7uF/10V</text>
<text x="137.5" y="169.4">4.7uH</text>
<text x="84.9" y="177.1" transform="rotate(-90 84.9 177.1)">KEY3</text>
<text x="87.5" y="179.2" transform="rotate(-90 87.5 179.2)">AUDLN</text>
<text x="90" y="179.1" transform="rotate(-90 90 179.1)">AUDLP</text>
<text x="92.6" y="178.2" transform="rotate(-90 92.6 178.2)">MIC1P</text>
<text x="95.1" y="178.3" transform="rotate(-90 95.1 178.3)">MIC1N</text>
<text x="97.6" y="178.6" transform="rotate(-90 97.6 178.6)">MIC2N</text>
<text x="100.2" y="178.5" transform="rotate(-90 100.2 178.5)">MIC2P</text>
<text x="120.5" y="177.1" transform="rotate(-90 120.5 177.1)">KEY2</text>
<text x="123" y="177.3" transform="rotate(-90 123 177.3)">KEY1</text>
<text x="144.6" y="176.8">4.7uF</text>
<text x="153.7" y="178.6">100nF</text>
<text x="102.7" y="180.9" transform="rotate(-90 102.7 180.9)">MICBIAS</text>
<text x="125.6" y="180.7" transform="rotate(-90 125.6 180.7)">USB_DP</text>
<text x="128.1" y="181" transform="rotate(-90 128.1 181)">USB_DM</text>
<text x="105.3" y="186.8" transform="rotate(-90 105.3 186.8)">LCD_QSPI_D3</text>
<text x="107.8" y="187.1" transform="rotate(-90 107.8 187.1)">LCD_QSPI_D2</text>
<text x="110.3" y="187.1" transform="rotate(-90 110.3 187.1)">LCD_QSPI_D1</text>
<text x="112.9" y="187.6" transform="rotate(-90 112.9 187.6)">LCD_QSPI_D0</text>
<text x="115.4" y="187.6" transform="rotate(-90 115.4 187.6)">LCD_QSPI_CS</text>
<text x="118" y="187.6" transform="rotate(-90 118 187.6)">LCD_QSPI_CLK</text>
<text x="131.6" y="187.5">1uF</text>
</g>
<g font-size="2.3" fill="#000080">
<text x="31.3" y="14.5">P1</text>
<text x="104.7" y="16">C3</text>
<text x="123.8" y="15.5">C4</text>
<text x="278.6" y="27.5">R1</text>
<text x="20.9" y="35.3">U13</text>
<text x="59.9" y="30.6">C1</text>
<text x="74.2" y="30.9">C2</text>
<text x="192.7" y="35.1">C6</text>
<text x="221.4" y="35.6">C8</text>
<text x="233.6" y="35.3">C9</text>
<text x="244.5" y="35.3">C10</text>
<text x="6.4" y="41.2">C88</text>
<text x="44" y="41.4">L1</text>
<text x="63.1" y="37.3">L2</text>
<text x="206.2" y="36.6">C7</text>
<text x="263" y="36.6">C11</text>
<text x="42.7" y="46.5">C5</text>
<text x="49" y="56.8">U1</text>
<text x="303.1" y="69.1">R102</text>
<text x="258.9" y="75.7">CN1</text>
<text x="183.7" y="132.9">C12</text>
<text x="183.7" y="135.4">C13</text>
<text x="173.8" y="138.7">L3</text>
<text x="182.2" y="146.6">C14</text>
<text x="209.9" y="146.6">C15</text>
<text x="169" y="151.4">R2</text>
<text x="231.5" y="156.9" transform="rotate(-90 231.5 156.9)">D1</text>
<text x="137.5" y="166.9">L4</text>
<text x="199.5" y="164">C18</text>
<text x="144.6" y="172.7">C19</text>
<text x="155.8" y="172">C20</text>
<text x="131.6" y="181.1">C21</text>
<text x="200.5" y="187.5">K1</text>
</g>
<g font-size="2.3">
<text x="31.9" y="21.3">3</text>
<text x="34.3" y="22.6">3</text>
<text x="41.3" y="22.6">2</text>
<text x="43.6" y="21.3">2</text>
<text x="109.5" y="22.1">3</text>
<text x="121" y="22.1">1</text>
<text x="38.7" y="27.3" transform="rotate(-90 38.7 27.3)">1</text>
<text x="40" y="24.9" transform="rotate(-90 40 24.9)">1</text>
<text x="18.1" y="38.6">2</text>
<text x="20.1" y="39.9">2</text>
<text x="30" y="39.9">1</text>
<text x="32.1" y="38.6">1</text>
<text x="78.3" y="59.8" transform="rotate(-90 78.3 59.8)">89</text>
<text x="93.6" y="59.8" transform="rotate(-90 93.6 59.8)">88</text>
<text x="96.1" y="59.8" transform="rotate(-90 96.1 59.8)">87</text>
<text x="98.7" y="59.8" transform="rotate(-90 98.7 59.8)">86</text>
<text x="101.2" y="59.8" transform="rotate(-90 101.2 59.8)">85</text>
<text x="103.7" y="59.8" transform="rotate(-90 103.7 59.8)">84</text>
<text x="106.3" y="59.8" transform="rotate(-90 106.3 59.8)">83</text>
<text x="108.8" y="59.8" transform="rotate(-90 108.8 59.8)">82</text>
<text x="111.4" y="59.8" transform="rotate(-90 111.4 59.8)">81</text>
<text x="113.9" y="59.8" transform="rotate(-90 113.9 59.8)">80</text>
<text x="116.4" y="59.8" transform="rotate(-90 116.4 59.8)">79</text>
<text x="119" y="59.8" transform="rotate(-90 119 59.8)">78</text>
<text x="121.5" y="59.8" transform="rotate(-90 121.5 59.8)">77</text>
<text x="124.1" y="59.8" transform="rotate(-90 124.1 59.8)">76</text>
<text x="126.6" y="59.8" transform="rotate(-90 126.6 59.8)">75</text>
<text x="129.1" y="59.8" transform="rotate(-90 129.1 59.8)">74</text>
<text x="131.7" y="59.8" transform="rotate(-90 131.7 59.8)">73</text>
<text x="134.2" y="59.8" transform="rotate(-90 134.2 59.8)">72</text>
<text x="136.8" y="59.8" transform="rotate(-90 136.8 59.8)">71</text>
<text x="139.3" y="59.8" transform="rotate(-90 139.3 59.8)">70</text>
<text x="141.8" y="59.8" transform="rotate(-90 141.8 59.8)">69</text>
<text x="144.4" y="59.8" transform="rotate(-90 144.4 59.8)">68</text>
<text x="146.9" y="59.8" transform="rotate(-90 146.9 59.8)">67</text>
<text x="112.1" y="63" transform="rotate(-90 112.1 63)">XI</text>
<text x="114.7" y="64.2" transform="rotate(-90 114.7 64.2)">XO</text>
<text x="117.2" y="66" transform="rotate(-90 117.2 66)">GND</text>
<text x="124.8" y="66" transform="rotate(-90 124.8 66)">GND</text>
<text x="127.4" y="65.4" transform="rotate(-90 127.4 65.4)">ANT</text>
<text x="109.6" y="69.8" transform="rotate(-90 109.6 69.8)">VCCPLL</text>
<text x="119.7" y="70.4" transform="rotate(-90 119.7 70.4)">VCCPAD</text>
<text x="122.3" y="68.8" transform="rotate(-90 122.3 68.8)">VCCPA</text>
<text x="129.9" y="71.9" transform="rotate(-90 129.9 71.9)">VCCRXFE</text>
<text x="137.5" y="67.8" transform="rotate(-90 137.5 67.8)">VCCIF</text>
<text x="45.9" y="75.7">2</text>
<text x="45.9" y="73.1">1</text>
<text x="48.2" y="77">P24/PWM0_4/ADC2/0QIO0/G7/RSX</text>
<text x="48.2" y="74.4">P50/ENET_RXD1/R0</text>
<text x="79.1" y="73.5" transform="rotate(-90 79.1 73.5)">GND_SLUG</text>
<text x="132.4" y="73" transform="rotate(-90 132.4 73)">VDDPA_BT</text>
<text x="135" y="74" transform="rotate(-90 135 74)">VCCPLL_BT</text>
<text x="265.8" y="72.2" transform="rotate(-90 265.8 72.2)">6</text>
<text x="267.1" y="74.6" transform="rotate(-90 267.1 74.6)">6</text>
<text x="270.4" y="77.7">4</text>
<text x="45.9" y="83.3">5</text>
<text x="45.9" y="80.8">4</text>
<text x="45.9" y="78.2">3</text>
<text x="48.2" y="82">P26/TXEN/0QIO2/G5/RDX</text>
<text x="48.2" y="79.5">P25/PWM0_5/ADC1/0QIO1/G6/WRX</text>
<text x="268.1" y="81.5">3</text>
<text x="268.1" y="79">4</text>
<text x="270.4" y="82.8">2</text>
<text x="270.4" y="80.3">3</text>
<text x="45.9" y="85.8">6</text>
<text x="45.9" y="88.4">7</text>
<text x="48.2" y="87.1">P52/ENET_TXD0/G0</text>
<text x="48.2" y="84.6">P51/ENET_RXDV/G1</text>
<text x="48.2" y="89.7">P27/DVP_MCLK/0QIO3/ENET_INT</text>
<text x="94.3" y="87.6" transform="rotate(-90 94.3 87.6)">P49/ENET_RXD0/R1/D17</text>
<text x="96.9" y="87.5" transform="rotate(-90 96.9 87.5)">P48/ENET_MDIO/R2/D16</text>
<text x="107" y="87.4" transform="rotate(-90 107 87.4)">P20/0SCL/SWCLK/R6/D9</text>
<text x="140.1" y="85.3" transform="rotate(-90 140.1 85.3)">P40/2RX/1BCLK/G4/D7</text>
<text x="142.6" y="85.2" transform="rotate(-90 142.6 85.2)">P41/2TX/1LRCK/G3/D6</text>
<text x="145.1" y="84.6" transform="rotate(-90 145.1 84.6)">P42/1SCL/1DIN/G2/D5</text>
<text x="147.7" y="87.1" transform="rotate(-90 147.7 87.1)">P43/1SDA/1DOUT/B7/D4</text>
<text x="267.1" y="89.2" transform="rotate(-90 267.1 89.2)">5</text>
<text x="268.1" y="86.6">1</text>
<text x="268.1" y="84.1">2</text>
<text x="270.4" y="85.3">1</text>
<text x="45.9" y="93.5">9</text>
<text x="45.9" y="90.9">8</text>
<text x="48.2" y="94.7">P29/DVP_PCLK/TS3/ENET_MDC</text>
<text x="48.2" y="92.2">P28/RXEN/I2S_MCLK/ADC4/TS2</text>
<text x="104.5" y="94.1" transform="rotate(-90 104.5 94.1)">P21/0SDA/SWDIO/ADC6/R5/D8</text>
<text x="136.1" y="93.5">P44/0SCK/B6/D3/2BCLK</text>
<text x="163" y="92.2">66</text>
<text x="163" y="94.7">65</text>
<text x="265.8" y="91.6" transform="rotate(-90 265.8 91.6)">5</text>
<text x="44.6" y="101.1">12</text>
<text x="44.6" y="98.5">11</text>
<text x="44.6" y="96">10</text>
<text x="48.2" y="99.8">P31/DVP_VSYNC/2TX/TS5/LIN_TXD</text>
<text x="48.2" y="97.3">P30/DVP_HSYNC/2RX/TS4/LIN_RXD</text>
<text x="99.4" y="97.7" transform="rotate(-90 99.4 97.7)">P23/PWM0_3/ADC3/0QCS/R3/RST</text>
<text x="102" y="99.3" transform="rotate(-90 102 99.3)">P22/PWM0_2/ADC5/0QSCK/R4/CSX</text>
<text x="115" y="101.1">P47/0MISO/ENET_MDC/TS15/B3/D0/2DOUT</text>
<text x="119.1" y="98.5">P46/0MOSI/ENET_INT/TS14/B4/D1/2DIN</text>
<text x="135.9" y="96">P45/0CSN/B5/D2/2LRCK</text>
<text x="163" y="97.3">64</text>
<text x="163" y="99.8">63</text>
<text x="44.6" y="106.2">14</text>
<text x="44.6" y="103.6">13</text>
<text x="48.2" y="107.4">P34/DVP_D2/PWM1_2/TS8/0CSN/ENET_RXD1</text>
<text x="48.2" y="104.9">P33/DVP_D1/PWM1_1/TS7/0SCK/E_RXD0</text>
<text x="48.2" y="102.4">P32/DVP_D0/PWM1_0/TS6/ENET_MDIO</text>
<text x="140.1" y="106.2">P54/ENET_TXEN/B1</text>
<text x="140.4" y="103.6">P53/ENET_TXD1/B2</text>
<text x="163" y="102.4">62</text>
<text x="163" y="104.9">61</text>
<text x="163" y="107.4">60</text>
<text x="44.6" y="113.8">17</text>
<text x="44.6" y="111.2">16</text>
<text x="44.6" y="108.7">15</text>
<text x="48.2" y="112.5">P36/DVP_D4/PWM1_4/TS10/0MISO/ENET_TXD0</text>
<text x="48.2" y="110">P35/DVP_D3/PWM1_3/TS9/0MOSI/ENET_RXDV</text>
<text x="119.8" y="113.8">P18/SD_D2/PWM0_0/RGB_VSYNC/D11</text>
<text x="131.1" y="111.2">P19/SD_D3/PWM0_1/R7/D10</text>
<text x="141.8" y="108.7">P55/ENET_CLK/B0</text>
<text x="163" y="110">59</text>
<text x="163" y="112.5">58</text>
<text x="44.6" y="118.9">19</text>
<text x="44.6" y="116.3">18</text>
<text x="48.2" y="117.6">P38/DVP_D6/1SCL/TS12/ENET_TXEN</text>
<text x="48.2" y="115.1">P37/DVP_D5/PWM1_5/TS11/ENET_TXD1</text>
<text x="122" y="116.3">P17/SD_D1/0MISO/RGB_HSYNC/D12</text>
<text x="133.2" y="118.9">P16/SD_D0/0MOSI/DE/D13</text>
<text x="163" y="115.1">57</text>
<text x="163" y="117.6">56</text>
<text x="44.6" y="123.9">21</text>
<text x="44.6" y="121.4">20</text>
<text x="48.2" y="125.2">P0/1TX/1SCL/ADC12</text>
<text x="48.2" y="122.7">P1/1RX/1SDA/ADC13</text>
<text x="48.2" y="120.1">P39/DVP_D7/1SDA/TS13/ENET_CLK</text>
<text x="123.1" y="121.4">P15/SD_CMD/0CSN/1SDA/DISP/D14</text>
<text x="123.4" y="123.9">P14/SD_CLK/0SCK/1SCL/DCLK/D15</text>
<text x="163" y="120.1">55</text>
<text x="163" y="122.7">54</text>
<text x="163" y="125.2">53</text>
<text x="44.6" y="126.5">22</text>
<text x="48.2" y="127.8">P9/PWM0_3/0DOUT/32K_XI</text>
<text x="140.4" y="129">P10/DL_0RX/SD_D2</text>
<text x="140.6" y="126.5">P11/DL_0TX/SD_D3</text>
<text x="151.3" y="131.6">VDDGPIO</text>
<text x="163" y="127.8">52</text>
<text x="163" y="130.3">51</text>
<text x="151.9" y="134.1">VDDRAM</text>
<text x="155.9" y="136.6">VBAT</text>
<text x="163" y="132.8">50</text>
<text x="163" y="135.4">49</text>
<text x="163" y="137.9">48</text>
<text x="148.9" y="139.2">GND_DCDC</text>
<text x="156.7" y="141.7">SWA</text>
<text x="163" y="140.5">47</text>
<text x="163" y="143">46</text>
<text x="155.5" y="144.3">VDDA</text>
<text x="158" y="146.8">VIO</text>
<text x="163" y="145.5">45</text>
<text x="84.4" y="155.6" transform="rotate(-90 84.4 155.6)">P8/PWM0_2/0DIN/32K_XO</text>
<text x="87" y="155.6" transform="rotate(-90 87 155.6)">AUDLN</text>
<text x="89.5" y="155.6" transform="rotate(-90 89.5 155.6)">AUDLP</text>
<text x="92.1" y="155.6" transform="rotate(-90 92.1 155.6)">MICP1</text>
<text x="94.6" y="155.6" transform="rotate(-90 94.6 155.6)">MICN1</text>
<text x="97.1" y="155.6" transform="rotate(-90 97.1 155.6)">MICN2</text>
<text x="99.7" y="155.6" transform="rotate(-90 99.7 155.6)">MICP2</text>
<text x="102.2" y="155.6" transform="rotate(-90 102.2 155.6)">MICBIAS</text>
<text x="104.8" y="155.6" transform="rotate(-90 104.8 155.6)">P7/PWM0_1/0LRCK/1QIO3</text>
<text x="107.3" y="155.6" transform="rotate(-90 107.3 155.6)">P6/PWM0_0/0BCLK/1QIO2</text>
<text x="109.8" y="155.6" transform="rotate(-90 109.8 155.6)">P5/1MISO/SD_D1/1QIO1</text>
<text x="112.4" y="155.6" transform="rotate(-90 112.4 155.6)">P4/1MOSI/SD_D0/1QIO0</text>
<text x="114.9" y="155.6" transform="rotate(-90 114.9 155.6)">P3/1CSN/SD_CMD/1QCS</text>
<text x="117.5" y="155.6" transform="rotate(-90 117.5 155.6)">P2/1SCK/SD_CLK/1QSCK</text>
<text x="120" y="155.6" transform="rotate(-90 120 155.6)">P12/0RTS/TS0/ADC14</text>
<text x="122.5" y="155.6" transform="rotate(-90 122.5 155.6)">P13/0CTS/TS1/ADC15</text>
<text x="125.1" y="155.6" transform="rotate(-90 125.1 155.6)">USB_DP</text>
<text x="127.6" y="155.6" transform="rotate(-90 127.6 155.6)">USB_DN</text>
<text x="130.2" y="155.6" transform="rotate(-90 130.2 155.6)">VDDDIG</text>
<text x="132.7" y="155.6" transform="rotate(-90 132.7 155.6)">VDDD</text>
<text x="135.2" y="155.6" transform="rotate(-90 135.2 155.6)">SWD</text>
<text x="137.8" y="155.6" transform="rotate(-90 137.8 155.6)">CEN</text>
<text x="83.4" y="158.8" transform="rotate(-90 83.4 158.8)">23</text>
<text x="86" y="158.8" transform="rotate(-90 86 158.8)">24</text>
<text x="88.5" y="158.8" transform="rotate(-90 88.5 158.8)">25</text>
<text x="91" y="158.8" transform="rotate(-90 91 158.8)">26</text>
<text x="93.6" y="158.8" transform="rotate(-90 93.6 158.8)">27</text>
<text x="96.1" y="158.8" transform="rotate(-90 96.1 158.8)">28</text>
<text x="98.7" y="158.8" transform="rotate(-90 98.7 158.8)">29</text>
<text x="101.2" y="158.8" transform="rotate(-90 101.2 158.8)">30</text>
<text x="103.7" y="158.8" transform="rotate(-90 103.7 158.8)">31</text>
<text x="106.3" y="158.8" transform="rotate(-90 106.3 158.8)">32</text>
<text x="108.8" y="158.8" transform="rotate(-90 108.8 158.8)">33</text>
<text x="111.4" y="158.8" transform="rotate(-90 111.4 158.8)">34</text>
<text x="113.9" y="158.8" transform="rotate(-90 113.9 158.8)">35</text>
<text x="116.4" y="158.8" transform="rotate(-90 116.4 158.8)">36</text>
<text x="119" y="158.8" transform="rotate(-90 119 158.8)">37</text>
<text x="121.5" y="158.8" transform="rotate(-90 121.5 158.8)">38</text>
<text x="124.1" y="158.8" transform="rotate(-90 124.1 158.8)">39</text>
<text x="126.6" y="158.8" transform="rotate(-90 126.6 158.8)">40</text>
<text x="129.1" y="158.8" transform="rotate(-90 129.1 158.8)">41</text>
<text x="131.7" y="158.8" transform="rotate(-90 131.7 158.8)">42</text>
<text x="134.2" y="158.8" transform="rotate(-90 134.2 158.8)">43</text>
<text x="136.8" y="158.8" transform="rotate(-90 136.8 158.8)">44</text>
<text x="188.8" y="178.8">7</text>
<text x="188.8" y="176.3">6</text>
<text x="188.8" y="181.4">1</text>
<text x="188.8" y="191.5">3</text>
<text x="188.8" y="186.4">2</text>
<text x="188.8" y="196.6">5</text>
<text x="188.8" y="194.1">4</text>
</g>
<g font-size="2.3" fill="#999">
<text x="43" y="29.7">R111</text>
<text x="43" y="34.8">NC</text>
<text x="293.4" y="69.4">R101</text>
<text x="234.8" y="75.7">VBAT</text>
<text x="279" y="77.5">VDDOUT</text>
<text x="294.4" y="72.4">NC</text>
<text x="234.3" y="80.8">TX0</text>
<text x="278.7" y="82.6">RX1</text>
<text x="279" y="80">TX1</text>
<text x="234.3" y="86.1">RX0</text>
<text x="278.7" y="85.4">VSS</text>
<text x="234.8" y="91.5">GND</text>
<text x="287.1" y="160.8">TZ</text>
<text x="291.7" y="160.5">T1</text>
<text x="308.9" y="160.8">TZ</text>
<text x="313.8" y="160.3">T2</text>
<text x="30.8" y="165.6">C16</text>
<text x="44.8" y="164.3">X2</text>
<text x="44.8" y="166.9">32.768kHz</text>
<text x="62.5" y="165.6">C17</text>
<text x="30.8" y="168.2">18pF</text>
<text x="62.5" y="168.2">18pF</text>
<text x="287.1" y="169.4">TZ</text>
<text x="292.7" y="169.9">T3</text>
<text x="308.9" y="169.7">TZ</text>
<text x="314.3" y="169.4">T4</text>
<text x="169.8" y="183.9" transform="rotate(-90 169.8 183.9)">D2</text>
<text x="172.1" y="183.9" transform="rotate(-90 172.1 183.9)">ESD/NC</text>
</g>
<g font-size="2.2" fill="#a00000">
<text x="28.4" y="3.1">1</text>
<text x="78.2" y="3.1">2</text>
<text x="128" y="3.1">3</text>
<text x="177.8" y="3.1">4</text>
<text x="227.6" y="3.1">5</text>
<text x="277.4" y="3.1">6</text>
<text x="113.9" y="23.4">26M</text>
<text x="1.4" y="28.3">A</text>
<text x="324" y="28.3">A</text>
<text x="1.4" y="78.1">B</text>
<text x="324" y="78.1">B</text>
<text x="1.4" y="127.9">C</text>
<text x="324" y="127.9">C</text>
<text x="1.4" y="177.7">D</text>
<text x="324" y="177.7">D</text>
<text x="28.4" y="211.4">1</text>
<text x="78.2" y="211.4">2</text>
<text x="128" y="211.4">3</text>
<text x="177.8" y="211.4">4</text>
<text x="227.6" y="211.4">5</text>
<text x="277.4" y="211.4">6</text>
</g>
<text font-size="2.2" x="177.6" y="185.7">RESET</text>
<text font-size="2.1" x="123.1" y="39.4" transform="rotate(-90 123.1 39.4)">W&gt;0.3mm</text>
<g font-size="1.8" fill="#f00">
<text x="65.6" y="22.1">匹配部分器件</text>
<text x="65.6" y="24.1">靠近芯片ANT脚</text>
</g>
</svg>
